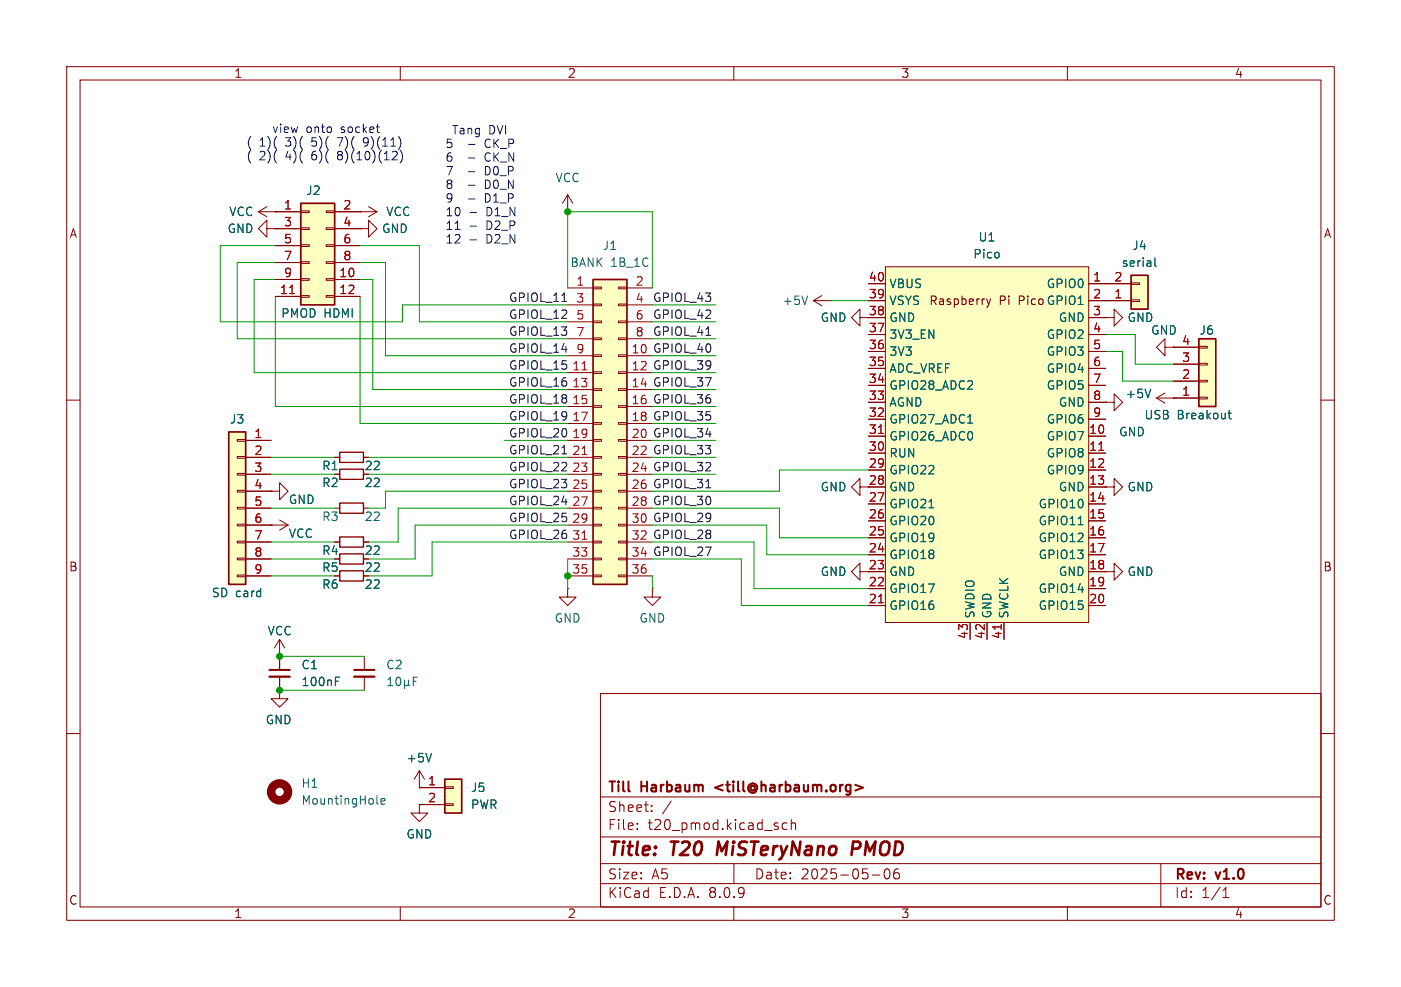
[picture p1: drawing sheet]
<svg xmlns="http://www.w3.org/2000/svg" width="210mm" height="148mm" viewBox="0 0 210 148" stroke-linecap="round" stroke-linejoin="round" font-family="sans-serif">
<g fill="none" stroke="#840000" stroke-width=".15">
<path d="M10 10h190v128h-190zM12 12h186v124h-186zM60 10v2M110 10v2M160 10v2M10 60h2M40.6 78.7h.1M40.6 78.7h2.6M41.9 78l1.3 .7M43.2 78.7l-1.3 .8M198 60h2M10 110h2"/>
<path d="M41.9 103.5v1.3h1.3l-1.3 1.2-1.3-1.2h1.3M41.9 103.5h.1M62.9 118.1h.1M62.9 115.6l-.8 1.2M62.9 115.6v2.5M62.9 115.6l.7 1.2M90 104h108v32h-108zM90 119.5h108M198 110h2M60 136v2M62.9 120.7v1.2h1.2l-1.2 1.3-1.3-1.3h1.3M62.9 120.7h.1"/>
<path d="M90 132.5h108M90 129.5h108M90 125.5h108M95.5 124.2v.2M95.5 123.5v.1M97.7 121.5v.2M97.7 120.8v.1M100.6 120.1l-1.3 1.9M110 136v2M110 129.5v3M118 123.5l-.5-.1-.2 .3v.4l.1 .2h.6M118.6 123.5a.37 .37 0 0 1 .7 .1v.8"/>
<path d="M118.6 122.9v1.5M130.8 131.2h1.1M132.7 130.4l.3-.1a.94 .94 0 0 1 0 1.5h-.1a.91 .91 0 0 1-.2-1.4zM134.7 130.3a.59 .59 0 0 0-.7 .6v.6l.1 .2 .4 .1 .3-.2v-.5l-.1-.2h-.4l-.3 .2M160 136v2M174 129.5v6.5M183.3 134.6h.9M183.3 133.5l.5-.4v1.5"/>
</g>
<path d="M107.7 126.2l-.3 2M128.7 126.2h-.8l-.3 2M128.7 127.2l-.9 .1" fill="none" stroke="#840000" stroke-width=".4"/>
<path d="M128.2 117.7l1.1 .4-1.1 .4" fill="none" stroke="#840000" stroke-width=".3"/>
<path d="M64.7 113l-.4 1.2" fill="none" stroke="#006464" stroke-width=".15"/>
<path d="M34.3 64.8h2.5v22.8h-2.5z" fill="#ffffc2"/>
<g fill="none" stroke="#840000" stroke-width=".15">
<path d="M35.6 78.6h1.2v.3h-1.2zM35.6 76.1h1.2v.2h-1.2zM35.6 73.5h1.2v.3h-1.2zM35.6 71h1.2v.2h-1.2zM35.6 68.5h1.2v.2h-1.2zM35.6 65.9h1.2v.3h-1.2zM36.8 66h3.8M36.8 68.6h3.8M36.8 71.1h3.8M36.8 73.7h3.8M36.8 76.2h3.8M36.8 78.7h3.8"/>
<path d="M40.6 73.7h1.3v-1.3l1.3 1.3-1.3 1.2v-1.2M40.6 73.7h.1M50.2 68.6h.7M50.2 71.1h.7M54.5 68.6h.7M35.6 86.2h1.2v.3h-1.2zM35.6 83.7h1.2v.2h-1.2zM35.6 81.2h1.2v.2h-1.2zM36.8 81.3h3.8M36.8 83.8h3.8M36.8 86.4h3.8"/>
</g>
<path d="M34.3 64.8h2.5v22.8h-2.5z" fill="none" stroke="#840000" stroke-width=".25"/>
<path d="M50.9 70.4h3.6v1.5h-3.6zM50.9 67.8h3.6v1.5h-3.6z" fill="none" stroke="#840000" stroke-width=".2"/>
<circle cx="41.9" cy="118.7" r="1.27" fill="none" stroke="#840000" stroke-width="1.3"/>
<path d="M56.5 120.4l.2 .2M57.1 120.2l.6-.1v-.3l-.4-.1-.2 .2 .1 .6h.5" fill="none" stroke="#006464" stroke-width=".15"/>
<path d="M66.7 116.8h2.5v5.1h-2.5z" fill="#ffffc2"/>
<g fill="none" stroke="#840000" stroke-width=".15">
<path d="M85.1 31.8h.1M85.1 29.2l-.8 1.3M85.1 29.2v2.6M85.1 29.2l.8 1.3M165.7 47.6h1.3v1.3l1.3-1.3-1.3-1.2v1.2M165.7 47.6h.1M50.2 76.2h.7M54.5 76.2h.7M128.9 73v-1.2l-1.3 1.2 1.3 1.3v-1.3h1.3M50.2 81.3h.7M54.5 81.3h.7M85.1 88.3v1.2h1.3l-1.3 1.3-1.3-1.3h1.3"/>
<path d="M85.1 88.3h.1M97.8 88.3v1.2h-1.3l1.3 1.3 1.3-1.3h-1.3M97.8 88.3h.1M165.7 85.7h1.3v1.3l1.3-1.3-1.3-1.2v1.2M165.7 85.7h.1M62.9 118.1h3.8M66.7 118h1.2v.2h-1.2zM62.9 120.7h3.8M66.7 120.5h1.2v.3h-1.2z"/>
</g>
<path d="M66.7 116.8h2.5v5.1h-2.5z" fill="none" stroke="#840000" stroke-width=".25"/>
<path d="M50.9 75.4h3.6v1.6h-3.6zM50.9 83.1h3.6v1.5h-3.6zM50.9 85.6h3.6v1.5h-3.6zM50.9 80.5h3.6v1.5h-3.6z" fill="none" stroke="#840000" stroke-width=".2"/>
<path d="M169.5 41.3h2.6v5.1h-2.6z" fill="#ffffc2"/>
<path d="M121.9 45.1h2.6M121.9 45.1l1.3 .7M123.2 44.3l-1.3 .8M124.5 45.1h.1M165.7 45.1h3.8M165.7 42.5h3.8M169.5 42.4h1.3v.3h-1.3zM169.5 45h1.3v.2h-1.3zM165.7 60.3h1.3v1.3l1.3-1.3-1.3-1.2v1.2M165.7 60.3h.1M165.7 73h1.3v1.3l1.3-1.3-1.3-1.2v1.2M165.7 73h.1" fill="none" stroke="#840000" stroke-width=".15"/>
<path d="M169.5 41.3h2.6v5.1h-2.6z" fill="none" stroke="#840000" stroke-width=".25"/>
<path d="M173.1 38.7v1.1l.2 .1M121.1 44.4l-.5 1.3" fill="none" stroke="#006464" stroke-width=".15"/>
<path d="M132.7 40h30.5v53.3h-30.5z" fill="#ffffc2"/>
<g fill="none" stroke="#840000" stroke-width=".15">
<path d="M40 34.3v-1.3l-1.3 1.3 1.3 1.3v-1.3h1.3M41.3 34.3h.1M128.9 47.6v-1.2l-1.3 1.2 1.3 1.3v-1.3h3.8M130.2 42.5h2.5M130.2 45.1h2.5M130.2 57.8h2.5M130.2 55.2h2.5M130.2 52.7h2.5M130.2 50.2h2.5M132.7 40h30.5v53.3h-30.5zM163.2 42.5h2.5M163.2 45.1h2.5"/>
<path d="M163.2 47.6h2.5M163.2 57.8h2.5M163.2 55.2h2.5M163.2 52.7h2.5M163.2 50.2h2.5M130.2 65.4h2.5M130.2 67.9h2.5M130.2 70.5h2.5M130.2 73h2.5M130.2 75.6h2.5M130.2 78.1h2.5M130.2 62.9h2.5"/>
<path d="M130.2 60.3h2.5M163.2 65.4h2.5M163.2 67.9h2.5M163.2 70.5h2.5M163.2 73h2.5M163.2 75.6h2.5M163.2 78.1h2.5M163.2 62.9h2.5M163.2 60.3h2.5M130.2 80.6h2.5M130.2 83.2h2.5M130.2 85.7h2.5"/>
<path d="M130.2 88.3h2.5M130.2 90.8h2.5M145.4 93.3v2.6M148 93.3v2.6M150.5 93.3v2.6M163.2 80.6h2.5M163.2 83.2h2.5M163.2 85.7h2.5M163.2 88.3h2.5M163.2 90.8h2.5"/>
</g>
<path d="M147.9 44.8l.3 .9M148.2 45.7l-.1 .3-.2 .1M148.5 44.8l-.3 .9" fill="none" stroke="#840000" stroke-width=".16"/>
<path d="M131.7 65h.7M164.7 67.5h.7M131.7 90.4h.7M150.1 93.6v.8" fill="none" stroke="#a90000" stroke-width=".15"/>
<path d="M139.2 76.1h.8M145.1 63.4h.7M161.6 78.7h.7" fill="none" stroke="#006464" stroke-width=".15"/>
<path d="M179.7 50.8h2.5v10.2h-2.5z" fill="#ffffc2"/>
<g fill="none" stroke="#840000" stroke-width=".15">
<path d="M38.7 31.8l1.3 .7M38.7 31.8h2.6M40 31l-1.3 .8M41.3 31.8h.1M173.4 59.7h6.3M173.4 59.7l1.2 .8M174.6 52.1v1.2l-1.2-1.2 1.2-1.3v1.3h1.3M174.6 58.9l-1.2 .8M175.9 52.1h.1M175.9 59.7h.1M175.9 57.2h3.8M175.9 54.6h3.8"/>
<path d="M175.9 52.1h3.8M179.7 51.9h1.3v.3h-1.3zM179.7 54.5h1.3v.2h-1.3zM179.7 57h1.3v.3h-1.3zM179.7 59.6h1.3v.2h-1.3zM41.9 98.4h.1M41.9 95.9l-.8 1.3M41.9 95.9v4.6M41.9 95.9l.8 1.3M54.6 98.4v2.1M128.9 85.7v-1.2l-1.3 1.2 1.3 1.3v-1.3h1.3M41.9 101.5v2"/>
<path d="M54.6 101.5v2"/>
</g>
<path d="M179.7 50.8h2.5v10.2h-2.5z" fill="none" stroke="#840000" stroke-width=".25"/>
<g fill="none" stroke="#006464" stroke-width=".15">
<path d="M172.5 58.4l-.4 1.2M184.1 62h.5M184.3 61.5v1.1l.3 .2M50.3 102.2h.4M50.3 101.6h.6M58.1 102.8h.8M58.1 101.9l.4-.3v1.2M59.5 101.7l.1-.1a.69 .69 0 0 1 .5 .5 .69 .69 0 0 1-.2 .7h-.1a.69 .69 0 0 1-.3-1.1zM60.6 102.6l.2 .2h.2l.2-.2M60.6 102v1.2M61.2 102.6l.2 .2M61.2 102v.6"/>
<path d="M61.9 102.2h.5M62.6 101.6h-.7v1.2"/>
</g>
<path d="M40.4 101.5h3M53.1 101.5h3" fill="none" stroke="#840000" stroke-width=".33"/>
<path d="M40.4 100.5h3M53.1 100.5h3" fill="none" stroke="#840000" stroke-width=".3"/>
<path d="M88.9 41.9h5.1v45.7h-5.1z" fill="#ffffc2"/>
<g fill="none" stroke="#840000" stroke-width=".15">
<path d="M54 31.8h.1M54 31.8h2.5M55.2 31l1.3 .8M56.5 31.8l-1.3 .7M85.1 43.2h3.8M85.1 53.3h3.8M85.1 55.9h3.8M85.1 58.4h3.8M85.1 45.7h3.8M85.1 48.3h3.8M85.1 50.8h3.8M88.9 58.3h1.3v.2h-1.3z"/>
<path d="M88.9 55.8h1.3v.2h-1.3zM88.9 53.2h1.3v.3h-1.3zM88.9 50.7h1.3v.2h-1.3zM88.9 48.1h1.3v.3h-1.3zM88.9 45.6h1.3v.2h-1.3zM88.9 43.1h1.3v.2h-1.3zM92.7 58.3h1.3v.2h-1.3zM92.7 55.8h1.3v.2h-1.3zM92.7 53.2h1.3v.3h-1.3zM92.7 50.7h1.3v.2h-1.3zM92.7 48.1h1.3v.3h-1.3zM92.7 45.6h1.3v.2h-1.3z"/>
<path d="M92.7 43.1h1.3v.2h-1.3zM94 43.2h3.8M94 53.3h3.8M94 55.9h3.8M94 58.4h3.8M94 45.7h3.8M94 48.3h3.8M94 50.8h3.8M85.1 61h3.8M85.1 63.5h3.8M85.1 66h3.8M85.1 68.6h3.8"/>
<path d="M85.1 71.1h3.8M85.1 73.7h3.8M85.1 76.2h3.8M85.1 78.7h3.8M88.9 78.6h1.3v.3h-1.3zM88.9 76.1h1.3v.2h-1.3zM88.9 73.5h1.3v.3h-1.3zM88.9 71h1.3v.2h-1.3zM88.9 68.5h1.3v.2h-1.3zM88.9 65.9h1.3v.3h-1.3zM88.9 63.4h1.3v.2h-1.3zM88.9 60.8h1.3v.3h-1.3z"/>
<path d="M92.7 78.6h1.3v.3h-1.3zM92.7 76.1h1.3v.2h-1.3zM92.7 73.5h1.3v.3h-1.3zM92.7 71h1.3v.2h-1.3zM92.7 68.5h1.3v.2h-1.3zM92.7 65.9h1.3v.3h-1.3zM92.7 63.4h1.3v.2h-1.3zM92.7 60.8h1.3v.3h-1.3zM94 61h3.8M94 63.5h3.8M94 66h3.8M94 68.6h3.8"/>
<path d="M94 71.1h3.8M94 73.7h3.8M94 76.2h3.8M94 78.7h3.8M85.1 81.3h3.8M85.1 83.8h3.8M85.1 86.4h3.8M88.9 86.2h1.3v.3h-1.3zM88.9 83.7h1.3v.2h-1.3zM88.9 81.2h1.3v.2h-1.3zM92.7 86.2h1.3v.3h-1.3zM92.7 83.7h1.3v.2h-1.3z"/>
<path d="M92.7 81.2h1.3v.2h-1.3zM94 81.3h3.8M94 83.8h3.8M94 86.4h3.8"/>
</g>
<path d="M88.9 41.9h5.1v45.7h-5.1z" fill="none" stroke="#840000" stroke-width=".25"/>
<path d="M87.2 55.5h.8M87.2 68.2h.8M87.2 80.9h.8" fill="none" stroke="#a90000" stroke-width=".15"/>
<path d="M45.1 30.5h5.1v15.2h-5.1z" fill="#ffffc2"/>
<g fill="none" stroke="#840000" stroke-width=".15">
<path d="M41.3 31.8h.1M41.3 34.3h.1M41.3 31.8h3.8M41.3 34.3h3.8M41.3 36.8h3.8M41.3 39.4h3.8M45.1 39.2h1.3v.3h-1.3zM45.1 36.7h1.3v.3h-1.3zM45.1 34.2h1.3v.2h-1.3zM45.1 31.6h1.3v.3h-1.3zM48.9 39.2h1.3v.3h-1.3zM48.9 36.7h1.3v.3h-1.3z"/>
<path d="M48.9 34.2h1.3v.2h-1.3zM48.9 31.6h1.3v.3h-1.3zM50.2 31.8h3.8M50.2 34.3h3.8M50.2 36.8h3.8M50.2 39.4h3.8M54 34.3h1.2v-1.3l1.3 1.3-1.3 1.3v-1.3M54 34.3h.1M54 31.8h.1M41.3 41.9h3.8M41.3 44.5h3.8M45.1 44.3h1.3v.3h-1.3z"/>
<path d="M45.1 41.8h1.3v.2h-1.3zM48.9 44.3h1.3v.3h-1.3zM48.9 41.8h1.3v.2h-1.3zM50.2 41.9h3.8M50.2 44.5h3.8M130.2 45.1h2.5M130.2 42.5h2.5M130.2 47.6h2.5M130.2 57.8h2.5M130.2 55.2h2.5M130.2 52.7h2.5M130.2 50.2h2.5"/>
<path d="M163.2 45.1h6.3M163.2 42.5h6.3M163.2 47.6h2.5M163.2 57.8h2.5M163.2 55.2h2.5M163.2 52.7h2.5M163.2 50.2h2.5M165.7 47.6h.1M175.9 59.7h.1M175.9 52.1h.1M175.9 59.7h3.8M175.9 57.2h3.8"/>
<path d="M175.9 54.6h3.8M175.9 52.1h3.8M36.8 68.6h3.8M36.8 71.1h3.8M36.8 66h3.8M36.8 73.7h3.8M36.8 76.2h3.8M36.8 78.7h3.8M40.6 73.7h.1M40.6 78.7h.1M50.2 68.6h.7M50.2 71.1h.7"/>
<path d="M54.5 68.6h.7M130.2 65.4h2.5M130.2 67.9h2.5M130.2 70.5h2.5M130.2 73h2.5M130.2 75.6h2.5M130.2 78.1h2.5M130.2 62.9h2.5M130.2 60.3h2.5M163.2 65.4h2.5M163.2 67.9h2.5M163.2 70.5h2.5"/>
<path d="M163.2 73h2.5M163.2 75.6h2.5M163.2 78.1h2.5M163.2 62.9h2.5M163.2 60.3h2.5M165.7 60.3h.1M165.7 73h.1M36.8 81.3h3.8M36.8 83.8h3.8M36.8 86.4h3.8M41.9 98.4h.1M41.9 98.4v2.1"/>
<path d="M50.2 81.3h.7M54.5 81.3h.7M130.2 80.6h2.5M130.2 83.2h2.5M130.2 85.7h2.5M130.2 88.3h2.5M130.2 90.8h2.5M145.4 93.3v2.6M148 93.3v2.6M150.5 93.3v2.6M163.2 80.6h2.5M163.2 83.2h2.5"/>
<path d="M163.2 85.7h2.5M163.2 88.3h2.5M163.2 90.8h2.5M165.7 85.7h.1M41.9 103.5h.1M41.9 101.5v2M62.9 118.1h.1M62.9 118.1h3.8M62.9 120.7h.1M62.9 120.7h3.8"/>
</g>
<path d="M45.1 30.5h5.1v15.2h-5.1z" fill="none" stroke="#840000" stroke-width=".25"/>
<path d="M43.4 44h.7M131.7 65h.7M164.7 67.5h.7M131.7 90.4h.7M150.1 93.6v.8" fill="none" stroke="#a90000" stroke-width=".15"/>
<path d="M84.2 45.2h.7M105.8 50.3h.7M84.2 68.1h.7M105.8 73.1h.7" fill="none" stroke="#0f0f0f" stroke-width=".15"/>
<path d="M46.1 19.1l-.1 .2v.3l.1 .2M51.1 19.8l.4 .1M51.5 19l-.3 .1-.1 .1 .1 .2 .3 .1M54.5 20.8v.4l.2 .2M54.6 21.9h.2M59.5 23.1l-.7 .9h.7M60.3 23.1v.8l-.3 .5M68.2 34.4h.8M70.5 31.9h.9M70.5 33.9h.9M70.5 36h.9" fill="none" stroke="#0000c2" stroke-width=".15"/>
<g fill="none" stroke="#009600" stroke-width=".15">
<path d="M41.3 36.8h-8.3v11.5h27.3v-2.6h24.8M41.3 39.4h-5.7v11.4h49.5M54 36.8h8.9v11.5h22.2M54 39.4h3.8v13.9h27.3M41.3 41.9h-3.2v14h47M41.3 44.5v16.5h43.8M54 41.9h1.9v16.5h29.2M54 44.5v19h31.1M85.1 43.2v-11.4h12.7v11.4M97.8 48.3h9.5M97.8 58.4h9.5M97.8 45.7h9.5"/>
<path d="M97.8 53.3h9.5M97.8 55.9h9.5M97.8 50.8h9.5M124.5 45.1h5.7M165.7 52.7h2.6v4.5h7.6M165.7 50.2h4.5v4.4h5.7M40.6 76.2h9.6M40.6 68.6h9.6M40.6 71.1h9.6M55.2 68.6h29.9M55.2 71.1h29.9M75.6 66h9.5"/>
<path d="M85.1 73.7h-27.3v2.5h-2.6M85.1 76.2h-25.4v5.1h-4.5M85.1 78.7h-22.9v5.1h-7M97.8 76.2h19v4.4h13.4M97.8 68.6h9.5M97.8 71.1h9.5M97.8 78.7h17.1v4.5h15.3M97.8 61h9.5M97.8 66h9.5M97.8 63.5h9.5M130.2 70.5h-13.4v3.2h-19M40.6 86.4h9.6"/>
<path d="M40.6 81.3h9.6M40.6 83.8h9.6M41.9 98.4h12.7M85.1 81.3h-20.3v5.1h-9.6M85.1 83.8v4.5M97.8 83.8h13.3v7h19.1M97.8 81.3h15.2v7h17.2M97.8 86.4v1.9M41.9 103.5h12.7"/>
</g>
<path d="M173.1 38.7v1.1l.2 .1M172.5 58.4l-.4 1.2M139.2 76.1h.8M145.1 63.4h.7M161.6 78.7h.7M184.1 62h.5M184.3 61.5v1.1l.3 .2M50.3 102.2h.4M50.3 101.6h.6M64.7 113l-.4 1.2" fill="none" stroke="#006464" stroke-width=".15"/>
<g fill="#009600" stroke="#009600" stroke-width=".15">
<circle cx="41.9" cy="98.4" r=".46"/>
<circle cx="41.9" cy="103.5" r=".46"/>
<circle cx="85.1" cy="86.4" r=".46"/>
<circle cx="85.1" cy="31.8" r=".46"/>
</g>
<g font-size="2.8" fill="#840000">
<text x="91" y="128.9">Title:</text>
<text x="100.7" y="128.9">T20</text>
<text x="108.3" y="128.9">MiSTeryNano</text>
<text x="129.3" y="128.9">PMOD</text>
</g>
<g font-size="2.1" fill="#840000">
<text x="91" y="119.2">Till</text>
<text x="96.2" y="119.2">Harbaum</text>
<text x="107.8" y="119.2">&lt;till@harbaum.org&gt;</text>
<text x="91" y="124.7">File:</text>
<text x="91" y="122">Sheet:</text>
<text x="97.1" y="124.7">t20_pmod.kicad_sch</text>
<text x="91" y="134.9">KiCad</text>
<text x="91" y="132.1">Size:</text>
<text x="97.7" y="132.1">A5</text>
<text x="98.7" y="134.9">E.D.A.</text>
<text x="106.3" y="134.9">8.0.9</text>
<text x="113" y="132.1">Date:</text>
<text x="120" y="132.1">2025-05-06</text>
<text x="176" y="132.3">Rev:</text>
<text x="176" y="134.9">Id:</text>
<text x="180.1" y="134.9">1/1</text>
<text x="182.4" y="132.3">v1.0</text>
</g>
<g font-size="1.8" fill="#840000">
<text x="35" y="11.9">1</text>
<text x="85" y="11.9">2</text>
<text x="135" y="11.9">3</text>
<text x="185" y="11.9">4</text>
<text x="10.3" y="35.9">A</text>
<text x="198.4" y="35.9">A</text>
<text x="139.2" y="46">Raspberry</text>
<text x="149.8" y="46">Pi</text>
<text x="152.8" y="46">Pico GPIO1</text>
<text x="54.6" y="70.7">22</text>
<text x="10.3" y="85.9">B</text>
<text x="48.2" y="86">R5</text>
<text x="54.6" y="86">22</text>
<text x="198.3" y="85.9">B</text>
<text x="10.3" y="135.9">C</text>
<text x="35" y="137.9">1</text>
<text x="85" y="137.9">2</text>
<text x="135" y="137.9">3</text>
<text x="185" y="137.9">4</text>
<text x="198.3" y="135.9">C</text>
</g>
<g font-size="1.8" fill="#0000c2">
<text x="36.8" y="22.2">(</text>
<text x="38.8" y="22.2">1)(</text>
<text x="41.5" y="20.2">view</text>
<text x="42.9" y="22.2">3)(</text>
<text x="46.7" y="20.2">onto</text>
<text x="47" y="22.2">5)(</text>
<text x="51.1" y="22.2">7)(</text>
<text x="52" y="20.2">socket</text>
<text x="55.1" y="22.2">9)(11)</text>
<text x="66.7" y="22.4">5</text>
<text x="67.8" y="20.4">Tang</text>
<text x="70.2" y="22.4">-</text>
<text x="73" y="22.4">CK_P</text>
<text x="73.4" y="20.4">DVI</text>
<text x="36.8" y="24.2">(</text>
<text x="38.8" y="24.2">2)(</text>
<text x="42.9" y="24.2">4)(</text>
<text x="47" y="24.2">6)(</text>
<text x="51.1" y="24.2">8)(10)(12)</text>
<text x="66.7" y="24.5">6</text>
<text x="66.7" y="26.5">7</text>
<text x="66.7" y="28.6">8</text>
<text x="70.2" y="24.5">-</text>
<text x="70.2" y="26.5">-</text>
<text x="70.2" y="28.6">-</text>
<text x="73" y="24.5">CK_N</text>
<text x="73" y="26.5">D0_P</text>
<text x="73" y="28.6">D0_N</text>
<text x="66.7" y="30.6">9</text>
<text x="66.7" y="32.6">10</text>
<text x="66.7" y="34.7">11</text>
<text x="70.2" y="30.6">-</text>
<text x="73" y="30.6">D1_P</text>
<text x="73" y="32.6">D1_N</text>
<text x="73" y="34.7">D2_P</text>
<text x="66.7" y="36.7">12</text>
<text x="73" y="36.7">D2_N</text>
</g>
<g font-size="1.8" fill="#006464">
<text x="45.8" y="29.4">J2</text>
<text x="83.2" y="27.5">VCC</text>
<text x="34" y="35.2">GND</text>
<text x="34.3" y="32.6">VCC</text>
<text x="57.2" y="35.2">GND</text>
<text x="57.8" y="32.6">VCC</text>
<text x="85.4" y="40.2">BANK</text>
<text x="90.2" y="37.7">J1</text>
<text x="91.5" y="40.2">1B_1C</text>
<text x="145.8" y="39">Pico</text>
<text x="146.6" y="36.4">U1</text>
<text x="168.1" y="40.2">serial</text>
<text x="169.6" y="37.7">J4</text>
<text x="42.1" y="47.9">PMOD HDMI</text>
<text x="117.2" y="45.9">+5V</text>
<text x="133.2" y="45.9">VSYS</text>
<text x="133.2" y="43.4">VBUS</text>
<text x="156.8" y="43.4">GPIO0</text>
<text x="156.8" y="45.9">GPIO1</text>
<text x="122.9" y="48.5">GND</text>
<text x="133.2" y="53.6">3V3</text>
<text x="133.2" y="51">3V3_EN</text>
<text x="133.2" y="48.5">GND</text>
<text x="156.8" y="51">GPIO2</text>
<text x="156.8" y="53.6">GPIO3</text>
<text x="158.6" y="48.5">GND</text>
<text x="168.9" y="48.5">GND</text>
<text x="172.4" y="50.4">GND</text>
<text x="179.7" y="50.4">J6</text>
<text x="133.2" y="58.6">GPIO28_ADC2</text>
<text x="133.2" y="56.1">ADC_VREF</text>
<text x="156.8" y="56.1">GPIO4</text>
<text x="156.8" y="58.6">GPIO5</text>
<text x="168.6" y="59.9">+5V</text>
<text x="34.4" y="63.7">J3</text>
<text x="133.2" y="63.7">GPIO27_ADC1</text>
<text x="133.2" y="61.2">AGND</text>
<text x="156.8" y="63.7">GPIO6</text>
<text x="158.6" y="61.2">GND</text>
<text x="167.6" y="65.6">GND</text>
<text x="171.5" y="63.1">USB</text>
<text x="176.4" y="63.1">Breakout</text>
<text x="48.2" y="70.7">R1</text>
<text x="133.2" y="71.3">GPIO22</text>
<text x="133.2" y="68.8">RUN</text>
<text x="133.2" y="66.3">GPIO26_ADC0</text>
<text x="156.8" y="66.3">GPIO7</text>
<text x="156.8" y="68.8">GPIO8</text>
<text x="156.8" y="71.3">GPIO9</text>
<text x="43.2" y="75.8">GND</text>
<text x="48.2" y="73.3">R2</text>
<text x="54.6" y="73.3">22</text>
<text x="122.9" y="73.9">GND</text>
<text x="133.2" y="76.4">GPIO21</text>
<text x="133.2" y="73.9">GND</text>
<text x="155.6" y="76.4">GPIO10</text>
<text x="158.6" y="73.9">GND</text>
<text x="168.9" y="73.9">GND</text>
<text x="43.2" y="80.9">VCC</text>
<text x="48.2" y="78.3">R3</text>
<text x="48.2" y="83.4">R4</text>
<text x="54.6" y="78.3">22</text>
<text x="54.6" y="83.4">22</text>
<text x="133.2" y="81.5">GPIO19</text>
<text x="133.2" y="79">GPIO20</text>
<text x="155.6" y="79">GPIO11</text>
<text x="155.6" y="81.5">GPIO12</text>
<text x="31.6" y="89.8">SD card</text>
<text x="48.2" y="88.5">R6</text>
<text x="54.6" y="88.5">22</text>
<text x="122.9" y="86.6">GND</text>
<text x="133.2" y="89.1">GPIO17</text>
<text x="133.2" y="86.6">GND</text>
<text x="133.2" y="84">GPIO18</text>
<text x="155.6" y="84">GPIO13</text>
<text x="155.6" y="89.1">GPIO14</text>
<text x="158.6" y="86.6">GND</text>
<text x="168.9" y="86.6">GND</text>
<text x="40" y="95.5">VCC</text>
<text x="83.1" y="93.6">GND</text>
<text x="95.8" y="93.6">GND</text>
<text x="133.2" y="91.7">GPIO16</text>
<text x="146.3" y="92.8" transform="rotate(-90 146.3 92.8)">SWDIO</text>
<text x="148.8" y="92.8" transform="rotate(-90 148.8 92.8)">GND</text>
<text x="151.4" y="92.8" transform="rotate(-90 151.4 92.8)">SWCLK</text>
<text x="155.6" y="91.7">GPIO15</text>
<text x="45.1" y="100.6">C1</text>
<text x="57.8" y="100.6">C2</text>
<text x="45.1" y="103.1">100nF</text>
<text x="39.7" y="108.8">GND</text>
<text x="45.1" y="118.3">H1</text>
<text x="60.8" y="114.5">+5V</text>
<text x="70.5" y="119">J5</text>
<text x="45.1" y="120.9">MountingHole</text>
<text x="60.8" y="126">GND</text>
<text x="70.5" y="121.5">PWR</text>
</g>
<g font-size="1.8" fill="#a90000">
<text x="42.5" y="31.5">1</text>
<text x="42.5" y="34">3</text>
<text x="51.4" y="31.5">2</text>
<text x="51.4" y="34">4</text>
<text x="42.5" y="36.6">5</text>
<text x="42.5" y="39.1">7</text>
<text x="42.5" y="41.7">9</text>
<text x="50.8" y="41.7">10</text>
<text x="51.4" y="36.6">6</text>
<text x="51.4" y="39.1">8</text>
<text x="41.9" y="44.2">11</text>
<text x="50.8" y="44.2">12</text>
<text x="86.3" y="42.9">1</text>
<text x="86.3" y="45.5">3</text>
<text x="95.2" y="42.9">2</text>
<text x="95.2" y="45.5">4</text>
<text x="130.1" y="47.4">38</text>
<text x="130.1" y="44.8">39</text>
<text x="130.1" y="42.3">40</text>
<text x="163.8" y="42.3">1</text>
<text x="163.8" y="44.8">2</text>
<text x="163.8" y="47.4">3</text>
<text x="166.9" y="44.8">1</text>
<text x="166.9" y="42.3">2</text>
<text x="86.3" y="48">5</text>
<text x="86.3" y="50.5">7</text>
<text x="86.3" y="53.1">9</text>
<text x="94.6" y="53.1">10</text>
<text x="95.2" y="48">6</text>
<text x="95.2" y="50.5">8</text>
<text x="130.1" y="52.5">36</text>
<text x="130.1" y="49.9">37</text>
<text x="163.8" y="49.9">4</text>
<text x="163.8" y="52.5">5</text>
<text x="177.1" y="51.8">4</text>
<text x="85.7" y="55.6">11</text>
<text x="85.7" y="58.2">13</text>
<text x="94.6" y="55.6">12</text>
<text x="94.6" y="58.2">14</text>
<text x="130.1" y="57.5">34</text>
<text x="130.1" y="55">35</text>
<text x="163.8" y="55">6</text>
<text x="163.8" y="57.5">7</text>
<text x="177.1" y="59.4">1</text>
<text x="177.1" y="56.9">2</text>
<text x="177.1" y="54.4">3</text>
<text x="38" y="65.8">1</text>
<text x="85.7" y="60.7">15</text>
<text x="85.7" y="63.2">17</text>
<text x="85.7" y="65.8">19</text>
<text x="94.6" y="60.7">16</text>
<text x="94.6" y="63.2">18</text>
<text x="94.6" y="65.8">20</text>
<text x="130.1" y="65.2">31</text>
<text x="130.1" y="62.6">32</text>
<text x="130.1" y="60.1">33</text>
<text x="163.2" y="65.2">10</text>
<text x="163.8" y="60.1">8</text>
<text x="163.8" y="62.6">9</text>
<text x="38" y="68.3">2</text>
<text x="38" y="70.9">3</text>
<text x="85.7" y="68.3">21</text>
<text x="85.7" y="70.9">23</text>
<text x="94.6" y="68.3">22</text>
<text x="94.6" y="70.9">24</text>
<text x="130.1" y="70.2">29</text>
<text x="130.1" y="67.7">30</text>
<text x="163.2" y="67.7">11</text>
<text x="163.2" y="70.2">12</text>
<text x="38" y="73.4">4</text>
<text x="38" y="75.9">5</text>
<text x="85.7" y="73.4">25</text>
<text x="85.7" y="75.9">27</text>
<text x="94.6" y="73.4">26</text>
<text x="94.6" y="75.9">28</text>
<text x="130.1" y="77.9">26</text>
<text x="130.1" y="75.3">27</text>
<text x="130.1" y="72.8">28</text>
<text x="163.2" y="72.8">13</text>
<text x="163.2" y="75.3">14</text>
<text x="163.2" y="77.9">15</text>
<text x="38" y="78.5">6</text>
<text x="38" y="81">7</text>
<text x="38" y="83.6">8</text>
<text x="85.7" y="78.5">29</text>
<text x="85.7" y="81">31</text>
<text x="85.7" y="83.6">33</text>
<text x="94.6" y="78.5">30</text>
<text x="94.6" y="81">32</text>
<text x="94.6" y="83.6">34</text>
<text x="130.1" y="82.9">24</text>
<text x="130.1" y="80.4">25</text>
<text x="163.2" y="80.4">16</text>
<text x="163.2" y="82.9">17</text>
<text x="38" y="86.1">9</text>
<text x="85.7" y="86.1">35</text>
<text x="94.6" y="86.1">36</text>
<text x="130.1" y="88">22</text>
<text x="130.1" y="85.5">23</text>
<text x="163.2" y="85.5">18</text>
<text x="163.2" y="88">19</text>
<text x="130.1" y="90.6">21</text>
<text x="145.2" y="95.9" transform="rotate(-90 145.2 95.9)">43</text>
<text x="147.7" y="95.9" transform="rotate(-90 147.7 95.9)">42</text>
<text x="150.2" y="95.9" transform="rotate(-90 150.2 95.9)">41</text>
<text x="163.2" y="90.6">20</text>
<text x="64.1" y="117.9">1</text>
<text x="64.1" y="120.4">2</text>
</g>
<g font-size="1.8" fill="#0f0f0f">
<text x="76.2" y="47.9">GPIOL_12</text>
<text x="76.2" y="45.4">GPIOL_11</text>
<text x="97.8" y="47.9">GPIOL_42</text>
<text x="97.8" y="45.4">GPIOL_43</text>
<text x="76.2" y="53">GPIOL_14</text>
<text x="76.2" y="50.5">GPIOL_13</text>
<text x="97.8" y="53">GPIOL_40</text>
<text x="97.8" y="50.5">GPIOL_41</text>
<text x="76.2" y="55.5">GPIOL_15</text>
<text x="76.2" y="58.1">GPIOL_16</text>
<text x="97.8" y="55.5">GPIOL_39</text>
<text x="97.8" y="58.1">GPIOL_37</text>
<text x="76.2" y="60.6">GPIOL_18</text>
<text x="76.2" y="63.2">GPIOL_19</text>
<text x="76.2" y="65.7">GPIOL_20</text>
<text x="97.8" y="60.6">GPIOL_36</text>
<text x="97.8" y="63.2">GPIOL_35</text>
<text x="97.8" y="65.7">GPIOL_34</text>
<text x="76.2" y="68.2">GPIOL_21</text>
<text x="76.2" y="70.8">GPIOL_22</text>
<text x="97.8" y="70.8">GPIOL_32</text>
<text x="97.8" y="68.2">GPIOL_33</text>
<text x="76.2" y="75.9">GPIOL_24</text>
<text x="76.2" y="73.3">GPIOL_23</text>
<text x="97.8" y="75.9">GPIOL_30</text>
<text x="97.8" y="73.3">GPIOL_31</text>
<text x="76.2" y="78.4">GPIOL_25</text>
<text x="76.2" y="80.9">GPIOL_26</text>
<text x="97.8" y="83.5">GPIOL_27</text>
<text x="97.8" y="80.9">GPIOL_28</text>
<text x="97.8" y="78.4">GPIOL_29</text>
</g>
</svg>
